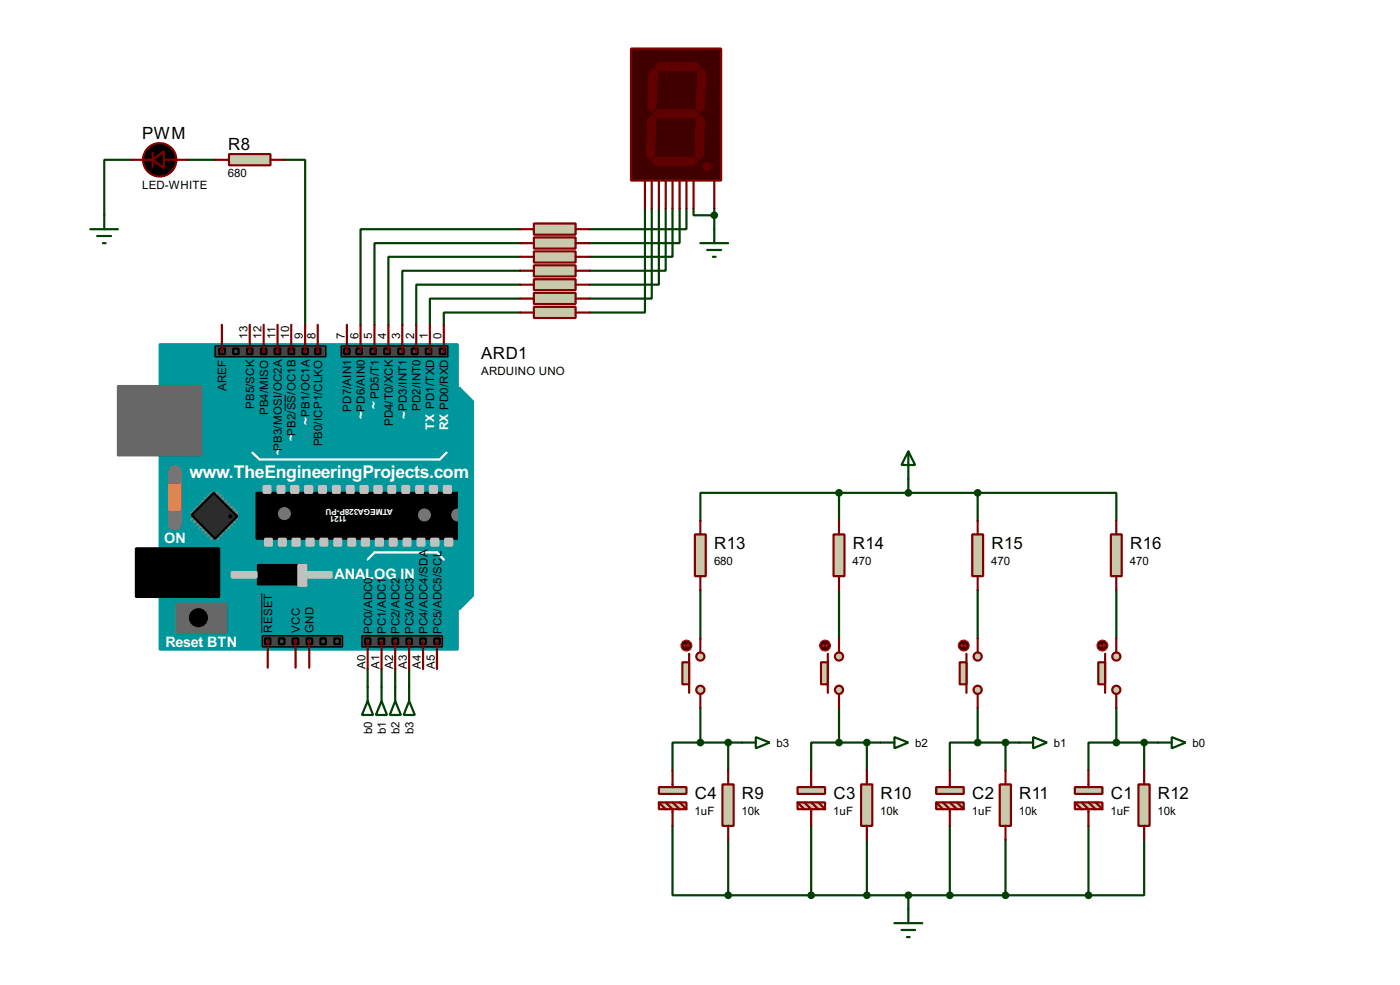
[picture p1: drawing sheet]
<svg xmlns="http://www.w3.org/2000/svg" width="256mm" height="180mm" viewBox="0 0 256 180" stroke-linecap="round" stroke-linejoin="round" font-family="sans-serif">
<g fill="none" stroke="#004000" stroke-width=".4">
<path d="M24.2 29.3h-5.1v10.1M34.3 29.3h5.1M52.1 29.3h3.8v30.2M118.2 38.2v19h-10.2M119.4 38.2v16.5h-11.4M120.7 38.2v13.9h-12.7M122 38.2v11.4h-14M123.2 38.2v8.8h-15.2M124.5 38.2v6.3h-16.5M125.8 38.2v3.8h-17.8M127.1 38.2v1.2h3.8M130.9 38.2v3.8"/>
<path d="M95.3 57.2h-14v2.3M95.3 54.7h-16.5v4.8M95.3 52.1h-19v7.4M95.3 49.6h-21.6v9.9M95.3 47h-24.1v12.5M95.3 44.5h-26.7v15M95.3 42h-29.2v17.5M153.7 90.2h-25.4v5.1M153.7 90.2h25.4M153.7 90.2v5.1M166.4 87.7v2.5M179.1 90.2h25.4v5.1"/>
<path d="M179.1 90.2v5.1M128.3 108v8.9M153.7 108v8.9M179.1 108v8.9M204.5 108v8.9M67.4 122.5v3.3M69.9 122.5v3.3M72.4 122.5v3.3M75 122.5v3.3M128.3 135.9h-5.1v5.1M128.3 129.6v6.3M128.3 135.9h7.6"/>
<path d="M133.4 135.9v5.1M153.7 135.9h-5.1v5.1M153.7 129.6v6.3M153.7 135.9h7.6M158.8 135.9v5.1M179.1 135.9h-5.1v5.1M179.1 129.6v6.3M179.1 135.9h7.6M184.2 135.9v5.1M204.5 135.9h-5.1v5.1M204.5 129.6v6.3M204.5 135.9h7.6"/>
<path d="M209.6 135.9v5.1M123.2 151.2v12.7h10.2M133.4 153.7v10.2M148.6 151.2v12.7M158.8 153.7v10.2M174 151.2v12.7M184.2 153.7v10.2M199.4 151.2v12.7M209.6 153.7v10.2h-10.2M133.4 163.9h66M166.4 163.9v2.5"/>
</g>
<path d="M115.6 8.9h16.5v24.2h-16.5z" fill="#400000" stroke="#800000" stroke-width=".4"/>
<g fill="#600000" stroke="#600000" stroke-width=".18">
<path d="M119.9 12.2l.8-.7h6.9l.7 .7-.7 .8h-6.9z" fill-rule="evenodd"/>
<path d="M128.6 12.5l.7 .8-.2 6.6-.8 .7-.7-.7 .2-6.6z" fill-rule="evenodd"/>
<path d="M119.7 20.9l.8-.8h6.8l.8 .8-.8 .7h-6.8z" fill-rule="evenodd"/>
<path d="M118.9 13.3l.8-.8 .8 .8-.3 6.6-.8 .7-.7-.7z" fill-rule="evenodd"/>
<path d="M127.6 21.9l.7-.8 .8 .8-.3 6.6-.7 .8-.8-.8z" fill-rule="evenodd"/>
<path d="M119.4 29.5l.8-.7h6.9l.7 .7-.7 .8h-6.9z" fill-rule="evenodd"/>
<path d="M118.7 21.9l.7-.8 .8 .8-.3 6.6-.7 .8-.8-.8z" fill-rule="evenodd"/>
<circle cx="129.5" cy="30.5" r=".75"/>
</g>
<path d="M118.2 33.1v5.1M119.4 33.1v5.1M120.7 33.1v5.1M122 33.1v5.1M123.2 33.1v5.1M124.5 33.1v5.1M125.8 33.1v5.1M127.1 33.1v5.1M130.9 33.1v5.1" fill="none" stroke="#800000" stroke-width=".4"/>
<g fill="#c8c8aa" stroke="#800000" stroke-width=".4">
<circle cx="128.3" cy="120.2" r=".75"/>
<circle cx="128.3" cy="126.3" r=".75"/>
</g>
<path d="M126.3 119.7v7.1" fill="none" stroke="#800000" stroke-width=".4"/>
<path d="M125 121.2h1.3v4.1h-1.3z" fill="#c8c8aa" stroke="#800000" stroke-width=".4"/>
<path d="M128.3 116.9v2.5M128.3 127.1v2.5" fill="none" stroke="#800000" stroke-width=".4"/>
<circle cx="125.7" cy="118.2" r="1" fill="#400000" stroke="#f00" stroke-width=".2"/>
<path d="M125.3 118.2h1M125.3 118.2l.2 .2M125.5 117.9l-.2 .3M126 117.9l.3 .3M126.3 118.2l-.3 .2" fill="none" stroke="#f00" stroke-width=".2"/>
<g fill="#c8c8aa" stroke="#800000" stroke-width=".4">
<circle cx="153.7" cy="120.2" r=".75"/>
<circle cx="153.7" cy="126.3" r=".75"/>
</g>
<path d="M151.7 119.7v7.1" fill="none" stroke="#800000" stroke-width=".4"/>
<path d="M150.4 121.2h1.3v4.1h-1.3z" fill="#c8c8aa" stroke="#800000" stroke-width=".4"/>
<path d="M153.7 116.9v2.5M153.7 127.1v2.5" fill="none" stroke="#800000" stroke-width=".4"/>
<circle cx="151.1" cy="118.2" r="1" fill="#400000" stroke="#f00" stroke-width=".2"/>
<path d="M150.7 118.2h1M150.7 118.2l.2 .2M150.9 117.9l-.2 .3M151.4 117.9l.3 .3M151.7 118.2l-.3 .2" fill="none" stroke="#f00" stroke-width=".2"/>
<g fill="#c8c8aa" stroke="#800000" stroke-width=".4">
<circle cx="179.1" cy="120.2" r=".75"/>
<circle cx="179.1" cy="126.3" r=".75"/>
</g>
<path d="M177.1 119.7v7.1" fill="none" stroke="#800000" stroke-width=".4"/>
<path d="M175.8 121.2h1.3v4.1h-1.3z" fill="#c8c8aa" stroke="#800000" stroke-width=".4"/>
<path d="M179.1 116.9v2.5M179.1 127.1v2.5" fill="none" stroke="#800000" stroke-width=".4"/>
<circle cx="176.5" cy="118.2" r="1" fill="#400000" stroke="#f00" stroke-width=".2"/>
<path d="M176.1 118.2h1M176.1 118.2l.2 .2M176.3 117.9l-.2 .3M176.8 117.9l.3 .3M177.1 118.2l-.3 .2" fill="none" stroke="#f00" stroke-width=".2"/>
<g fill="#c8c8aa" stroke="#800000" stroke-width=".4">
<circle cx="204.5" cy="120.2" r=".75"/>
<circle cx="204.5" cy="126.3" r=".75"/>
</g>
<path d="M202.5 119.7v7.1" fill="none" stroke="#800000" stroke-width=".4"/>
<path d="M201.2 121.2h1.3v4.1h-1.3z" fill="#c8c8aa" stroke="#800000" stroke-width=".4"/>
<path d="M204.5 116.9v2.5M204.5 127.1v2.5" fill="none" stroke="#800000" stroke-width=".4"/>
<circle cx="201.9" cy="118.2" r="1" fill="#400000" stroke="#f00" stroke-width=".2"/>
<path d="M201.5 118.2h1M201.5 118.2l.2 .2M201.7 117.9l-.2 .3M202.2 117.9l.3 .3M202.5 118.2l-.3 .2" fill="none" stroke="#f00" stroke-width=".2"/>
<g fill="#c8c8aa" stroke="#800000" stroke-width=".4">
<path d="M171.5 144.1h5.1v1.2h-5.1z"/>
<path d="M171.5 146.9h5.1v1.2h-5.1z"/>
</g>
<path d="M171.5 146.9l1.3 1.2M172.8 146.9l1.2 1.2v3.1M174 141v3.1M174 146.9l1.3 1.2M175.3 146.9l1.3 1.2" fill="none" stroke="#800000" stroke-width=".4"/>
<g fill="#c8c8aa" stroke="#800000" stroke-width=".4">
<path d="M146.1 144.1h5.1v1.2h-5.1z"/>
<path d="M146.1 146.9h5.1v1.2h-5.1z"/>
</g>
<path d="M146.1 146.9l1.3 1.2M147.4 146.9l1.2 1.2v3.1M148.6 141v3.1M148.6 146.9l1.3 1.2M149.9 146.9l1.3 1.2" fill="none" stroke="#800000" stroke-width=".4"/>
<g fill="#c8c8aa" stroke="#800000" stroke-width=".4">
<path d="M120.7 144.1h5.1v1.2h-5.1z"/>
<path d="M120.7 146.9h5.1v1.2h-5.1z"/>
</g>
<path d="M24.2 29.3h3.8M28 28v2.5M30 29.3h4.3M120.7 146.9l1.3 1.2M122 146.9l1.2 1.2v3.1M123.2 141v3.1M123.2 146.9l1.3 1.2M124.5 146.9l1.3 1.2" fill="none" stroke="#800000" stroke-width=".4"/>
<g fill="#000" stroke="#800000" stroke-width=".4">
<path d="M28 29.3l2-1.6v3.1z"/>
<circle cx="29.2" cy="29.3" r="3.1"/>
</g>
<path d="M97.8 56.2h7.7v2h-7.7z" fill="#c8c8aa" stroke="#800000" stroke-width=".4"/>
<path d="M95.3 57.2h2.5M105.5 57.2h2.5" fill="none" stroke="#800000" stroke-width=".4"/>
<path d="M97.8 53.6h7.7v2.1h-7.7z" fill="#c8c8aa" stroke="#800000" stroke-width=".4"/>
<path d="M95.3 54.7h2.5M105.5 54.7h2.5" fill="none" stroke="#800000" stroke-width=".4"/>
<path d="M97.8 51.1h7.7v2h-7.7z" fill="#c8c8aa" stroke="#800000" stroke-width=".4"/>
<path d="M95.3 52.1h2.5M105.5 52.1h2.5" fill="none" stroke="#800000" stroke-width=".4"/>
<path d="M97.8 48.6h7.7v2h-7.7z" fill="#c8c8aa" stroke="#800000" stroke-width=".4"/>
<path d="M95.3 49.6h2.5M105.5 49.6h2.5" fill="none" stroke="#800000" stroke-width=".4"/>
<path d="M97.8 46h7.7v2.1h-7.7z" fill="#c8c8aa" stroke="#800000" stroke-width=".4"/>
<path d="M95.3 47h2.5M105.5 47h2.5" fill="none" stroke="#800000" stroke-width=".4"/>
<path d="M97.8 43.5h7.7v2h-7.7z" fill="#c8c8aa" stroke="#800000" stroke-width=".4"/>
<path d="M95.3 44.5h2.5M105.5 44.5h2.5" fill="none" stroke="#800000" stroke-width=".4"/>
<path d="M97.8 40.9h7.7v2.1h-7.7z" fill="#c8c8aa" stroke="#800000" stroke-width=".4"/>
<path d="M95.3 42h2.5M105.5 42h2.5" fill="none" stroke="#800000" stroke-width=".4"/>
<path d="M42 28.2h7.6v2.1h-7.6z" fill="#c8c8aa" stroke="#800000" stroke-width=".4"/>
<path d="M39.4 29.3h2.6M49.6 29.3h2.5" fill="none" stroke="#800000" stroke-width=".4"/>
<path d="M132.4 143.6h2v7.6h-2z" fill="#c8c8aa" stroke="#800000" stroke-width=".4"/>
<path d="M133.4 141v2.6M133.4 151.2v2.5" fill="none" stroke="#800000" stroke-width=".4"/>
<path d="M157.8 143.6h2v7.6h-2z" fill="#c8c8aa" stroke="#800000" stroke-width=".4"/>
<path d="M158.8 141v2.6M158.8 151.2v2.5" fill="none" stroke="#800000" stroke-width=".4"/>
<path d="M183.2 143.6h2v7.6h-2z" fill="#c8c8aa" stroke="#800000" stroke-width=".4"/>
<path d="M184.2 141v2.6M184.2 151.2v2.5" fill="none" stroke="#800000" stroke-width=".4"/>
<path d="M208.6 143.6h2v7.6h-2z" fill="#c8c8aa" stroke="#800000" stroke-width=".4"/>
<path d="M209.6 141v2.6M209.6 151.2v2.5" fill="none" stroke="#800000" stroke-width=".4"/>
<path d="M127.3 97.8h2v7.7h-2z" fill="#c8c8aa" stroke="#800000" stroke-width=".4"/>
<path d="M128.3 95.3v2.5M128.3 105.5v2.5" fill="none" stroke="#800000" stroke-width=".4"/>
<path d="M152.7 97.8h2v7.7h-2z" fill="#c8c8aa" stroke="#800000" stroke-width=".4"/>
<path d="M153.7 95.3v2.5M153.7 105.5v2.5" fill="none" stroke="#800000" stroke-width=".4"/>
<path d="M178.1 97.8h2v7.7h-2z" fill="#c8c8aa" stroke="#800000" stroke-width=".4"/>
<path d="M179.1 95.3v2.5M179.1 105.5v2.5" fill="none" stroke="#800000" stroke-width=".4"/>
<path d="M203.5 97.8h2v7.7h-2z" fill="#c8c8aa" stroke="#800000" stroke-width=".4"/>
<path d="M204.5 95.3v2.5M204.5 105.5v2.5" fill="none" stroke="#800000" stroke-width=".4"/>
<path d="M29.3 63h54.6v55.9h-54.6z" fill="#00979c" stroke="#00979c" stroke-width=".4"/>
<g fill="#686767" stroke="#686767" stroke-width=".4">
<path d="M21.6 70.7h15.3v12.7h-15.3z"/>
<path d="M32.3 110.5h9.2v5.4h-9.2z"/>
</g>
<path d="M47 90.2h36.9v8.4h-36.9zM24.9 100.4h15.3v8.9h-15.3zM47.3 103.4h8.9v3.6h-8.9z" fill="#000" stroke="#000" stroke-width=".4"/>
<path d="M46.3 82.9l1.3 1.2h33l1.2-1.2M67.4 102.4l1.2-1.3h11.5l1.2 1.3" fill="none" stroke="#fff" stroke-width=".4"/>
<g fill="#c0c0c0" stroke="#c0c0c0" stroke-width=".4">
<path d="M48.3 89h1.3v1.2h-1.3z"/>
<path d="M50.9 89h1.2v1.2h-1.2z"/>
<path d="M53.4 89h1.3v1.2h-1.3z"/>
<path d="M55.9 89h1.3v1.2h-1.3z"/>
<path d="M58.5 89h1.2v1.2h-1.2z"/>
<path d="M61 89h1.3v1.2h-1.3z"/>
<path d="M63.6 89h1.2v1.2h-1.2z"/>
<path d="M66.1 89h1.3v1.2h-1.3z"/>
<path d="M68.6 89h1.3v1.2h-1.3z"/>
<path d="M71.2 89h1.2v1.2h-1.2z"/>
<path d="M73.7 89h1.3v1.2h-1.3z"/>
<path d="M76.3 89h1.2v1.2h-1.2z"/>
<path d="M78.8 89h1.3v1.2h-1.3z"/>
<path d="M81.3 89h1.3v1.2h-1.3z"/>
<path d="M48.6 98.6h1.2v1.3h-1.2z"/>
<path d="M51.1 98.6h1.3v1.3h-1.3z"/>
<path d="M53.6 98.6h1.3v1.3h-1.3z"/>
<path d="M56.2 98.6h1.3v1.3h-1.3z"/>
<path d="M58.7 98.6h1.3v1.3h-1.3z"/>
<path d="M61.3 98.6h1.2v1.3h-1.2z"/>
<path d="M63.8 98.6h1.3v1.3h-1.3z"/>
<path d="M66.3 98.6h1.3v1.3h-1.3z"/>
<path d="M68.9 98.6h1.3v1.3h-1.3z"/>
<path d="M71.4 98.6h1.3v1.3h-1.3z"/>
<path d="M74 98.6h1.2v1.3h-1.2z"/>
<path d="M76.5 98.6h1.3v1.3h-1.3z"/>
<path d="M79 98.6h1.3v1.3h-1.3z"/>
<path d="M81.6 98.6h1.3v1.3h-1.3z"/>
<path d="M54.7 103.4h1.5v3.8h-1.5z"/>
<path d="M42.5 104.7h4.5v1h-4.5z"/>
<path d="M56.2 104.7h4.6v1h-4.6z"/>
</g>
<circle cx="36.3" cy="113.1" r="1.55" fill="#000" stroke="#000" stroke-width=".4"/>
<path d="M32.1 86.4v9.4" fill="none" stroke="#757575" stroke-width="2.6"/>
<path d="M31 88.7h2.1v4.6h-2.1z" fill="#ff8000" stroke="#ff8000" stroke-width=".4"/>
<g fill="none" stroke="#808080" stroke-width=".45">
<path d="M35.1 93.8l.5 .5M35.6 94.5l-.5 .6M35.6 93.3l.5 .5M36.1 95.1l-.5 .5M36.1 92.8l.5 .5M36.6 95.6l-.5 .5M36.6 92.3l.5 .5M37.1 96.1l-.5 .5M37.1 91.7l.5 .6M37.6 96.6l-.5 .5M37.6 91.2l.6 .5M38.2 97.1l-.6 .5"/>
<path d="M38.2 90.7l.5 .5M38.7 97.6l-.5 .5M38.7 90.2l.5 .5M39.2 98.1l-.5 .5M39.4 98.1l.5 .5M39.9 90.2l-.5 .5M39.9 97.6l.5 .5M40.4 90.7l-.5 .5M40.4 97.1l.5 .5M40.9 91.2l-.5 .5M40.9 96.6l.6 .5M41.5 91.7l-.6 .6"/>
<path d="M41.5 96.1l.5 .5M42 92.3l-.5 .5M42 95.6l.5 .5M42.5 92.8l-.5 .5M42.5 95.1l.5 .5M43 93.3l-.5 .5M43 94.5l.5 .6M43.5 93.8l-.5 .5"/>
</g>
<path d="M35.1 94.3l4.1-4.1 4.3 4.3-4.1 4.1z" fill-rule="evenodd" fill="#2c2c2c" stroke="#000" stroke-width=".4"/>
<circle cx="42.2" cy="94.5" r=".3" fill="#000" stroke="#000" stroke-width=".18"/>
<path d="M39.4 63.3h20.3v2h-20.3z" fill="#464646" stroke="#000" stroke-width=".25"/>
<circle cx="77.7" cy="94.3" r="1.1" fill="#757575" stroke="#757575" stroke-width=".18"/>
<g fill="#464646" stroke="#000" stroke-width=".4">
<path d="M40.2 63.8h1v1h-1z"/>
<path d="M45.3 63.8h1v1h-1z"/>
<path d="M47.8 63.8h1v1h-1z"/>
<path d="M50.3 63.8h1.1v1h-1.1z"/>
<path d="M52.9 63.8h1v1h-1z"/>
<path d="M55.4 63.8h1v1h-1z"/>
<path d="M42.7 63.8h1v1h-1z"/>
<path d="M57.7 63.8h1v1h-1z"/>
</g>
<g fill="#757575" stroke="#757575" stroke-width=".18">
<circle cx="52.1" cy="94" r="1.1"/>
<circle cx="83.8" cy="94.3" r="1.1"/>
</g>
<path d="M84.1 70.9l2.6 2.6v35.5l-2.6 2.6z" fill-rule="evenodd" fill="#00979c" stroke="#00979c" stroke-width=".4"/>
<g fill="#464646" stroke="#000" stroke-width=".25">
<path d="M48.1 116.4h14.7v2h-14.7z"/>
<path d="M62.5 63.3h19.6v2h-19.6z"/>
<path d="M66.3 116.4h14.8v2h-14.8z"/>
</g>
<g fill="#464646" stroke="#000" stroke-width=".4">
<path d="M51.1 116.9h1v1h-1z"/>
<path d="M56.2 116.9h1v1h-1z"/>
<path d="M61.3 116.9h1v1h-1z"/>
<path d="M58.7 116.9h1v1h-1z"/>
<path d="M53.6 116.9h1.1v1h-1.1z"/>
<path d="M48.6 116.9h1v1h-1z"/>
<path d="M63 63.8h1.1v1h-1.1z"/>
<path d="M65.3 63.8h1v1h-1z"/>
<path d="M67.9 63.8h1v1h-1z"/>
<path d="M70.4 63.8h1v1h-1z"/>
<path d="M73 63.8h1v1h-1z"/>
<path d="M75.5 63.8h1v1h-1z"/>
<path d="M78 63.8h1v1h-1z"/>
<path d="M80.6 63.8h1v1h-1z"/>
<path d="M66.9 116.9h1v1h-1z"/>
<path d="M69.4 116.9h1v1h-1z"/>
<path d="M71.9 116.9h1.1v1h-1.1z"/>
<path d="M74.5 116.9h1v1h-1z"/>
<path d="M77 116.9h1v1h-1z"/>
<path d="M79.6 116.9h1v1h-1z"/>
</g>
<g fill="none" stroke="#800000" stroke-width=".4">
<path d="M40.7 59.5v5.1M45.8 59.5v5.1M48.3 59.5v5.1M50.9 59.5v5.1M53.4 59.5v5.1M55.9 59.5v5.1M58.2 59.5v5.1M63.6 59.5v5.1M66.1 59.5v5.1M68.6 59.5v5.1M71.2 59.5v5.1M73.7 59.5v5.1"/>
<path d="M76.3 59.5v5.1M78.8 59.5v5.1M81.3 59.5v5.1M49.1 117.1v5.1M54.2 117.1v5.1M56.7 117.1v5.1M67.4 117.4v5.1M69.9 117.4v5.1M72.4 117.4v5.1M75 117.4v5.1M77.5 117.4v5.1M80.1 117.4v5.1"/>
</g>
<path d="M52.3 72.3v2.9M48 108.6v7.3" fill="none" stroke="#000" stroke-width=".18"/>
<g fill="#c8c8aa" stroke="#800000" stroke-width=".4">
<path d="M196.9 144.1h5.1v1.2h-5.1z"/>
<path d="M196.9 146.9h5.1v1.2h-5.1z"/>
</g>
<path d="M196.9 146.9l1.3 1.2M198.2 146.9l1.2 1.2v3.1M199.4 141v3.1M199.4 146.9l1.3 1.2M200.7 146.9l1.3 1.2" fill="none" stroke="#800000" stroke-width=".4"/>
<g fill="none" stroke="#004000" stroke-width=".4">
<path d="M19.1 39.4v2.6M16.6 42h5M17.8 43.2h2.6M18.9 44.5h.5M128.3 44.5h5.1M129.6 45.8h2.5M130.6 47h.5M130.9 42v2.5M166.4 82.6l1.3 2.5h-2.5zM166.4 82.6v5.1M67.4 128.3l1 2.6h-2.1zM67.4 125.8v2.5"/>
<path d="M69.9 128.3l1 2.6h-2zM69.9 125.8v2.5M72.4 128.3l1.1 2.6h-2.1zM72.4 125.8v2.5M75 128.3l1 2.6h-2zM75 125.8v2.5M135.9 135.9h2.6M138.5 134.9l2.5 1-2.5 1.1zM161.3 135.9h2.6M163.9 134.9l2.5 1-2.5 1.1zM186.7 135.9h2.6M189.3 134.9l2.5 1-2.5 1.1z"/>
<path d="M212.1 135.9h2.6M214.7 134.9l2.5 1-2.5 1.1zM163.9 169h5.1M165.2 170.2h2.5M166.2 171.5h.5M166.4 166.4v2.6"/>
</g>
<g fill="#004000" stroke="#004000" stroke-width=".4">
<circle cx="166.4" cy="90.2" r=".5"/>
<circle cx="153.7" cy="90.2" r=".5"/>
<circle cx="179.1" cy="90.2" r=".5"/>
<circle cx="166.4" cy="163.9" r=".5"/>
<circle cx="199.4" cy="163.9" r=".5"/>
<circle cx="184.2" cy="163.9" r=".5"/>
<circle cx="174" cy="163.9" r=".5"/>
<circle cx="158.8" cy="163.9" r=".5"/>
<circle cx="148.6" cy="163.9" r=".5"/>
<circle cx="133.4" cy="163.9" r=".5"/>
<circle cx="128.3" cy="135.9" r=".5"/>
<circle cx="204.5" cy="135.9" r=".5"/>
<circle cx="179.1" cy="135.9" r=".5"/>
<circle cx="153.7" cy="135.9" r=".5"/>
<circle cx="133.4" cy="135.9" r=".5"/>
<circle cx="158.8" cy="135.9" r=".5"/>
<circle cx="184.2" cy="135.9" r=".5"/>
<circle cx="209.6" cy="135.9" r=".5"/>
<circle cx="130.8" cy="39.4" r=".5"/>
</g>
<text font-size="3.6" fill="#fff" x="34.7" y="87.5">www.TheEngineeringProjects.com</text>
<g font-size="3.5">
<text x="26.1" y="25.4">PWM</text>
<text x="41.8" y="27.4">R8</text>
<text x="88.2" y="65.7">ARD1</text>
<text x="130.9" y="100.5">R13</text>
<text x="156.3" y="100.5">R14</text>
<text x="181.7" y="100.5">R15</text>
<text x="207.1" y="100.5">R16</text>
<text x="127.3" y="146.3">C4</text>
<text x="135.9" y="146.3">R9</text>
<text x="152.7" y="146.3">C3</text>
<text x="161.3" y="146.3">R10</text>
<text x="178.1" y="146.3">C2</text>
<text x="186.7" y="146.3">R11</text>
<text x="203.5" y="146.3">C1</text>
<text x="212.1" y="146.3">R12</text>
</g>
<g font-size="3" fill="#fff">
<text x="30.1" y="99.4">ON</text>
<text x="61.3" y="106">ANALOG IN</text>
<text x="30.3" y="118.4">Reset BTN</text>
</g>
<g font-size="2.7" fill="#fff">
<text x="56.8" y="77.7" transform="rotate(-90 56.8 77.7)">~</text>
<text x="66.9" y="76.7" transform="rotate(-90 66.9 76.7)">~</text>
<text x="69.3" y="74.9" transform="rotate(-90 69.3 74.9)">~</text>
<text x="74.9" y="76.7" transform="rotate(-90 74.9 76.7)">~</text>
<text x="51.8" y="83.3" transform="rotate(-90 51.8 83.3)">~</text>
<text x="54.2" y="80.8" transform="rotate(-90 54.2 80.8)">~</text>
</g>
<g font-size="2.5" fill="#fff">
<text x="79.6" y="78.6" transform="rotate(-90 79.6 78.6)">TX PD1/TXD</text>
<text x="82.1" y="78.7" transform="rotate(-90 82.1 78.7)">RX PD0/RXD</text>
</g>
<g font-size="2.4">
<text x="26" y="34.5">LED-WHITE</text>
<text x="41.8" y="32.5">680</text>
<text x="45.4" y="62" transform="rotate(-90 45.4 62)">13</text>
<text x="47.9" y="62" transform="rotate(-90 47.9 62)">12</text>
<text x="50.5" y="62" transform="rotate(-90 50.5 62)">11</text>
<text x="53" y="62" transform="rotate(-90 53 62)">10</text>
<text x="55.5" y="62" transform="rotate(-90 55.5 62)">9</text>
<text x="57.8" y="62" transform="rotate(-90 57.8 62)">8</text>
<text x="63.2" y="62" transform="rotate(-90 63.2 62)">7</text>
<text x="65.7" y="62" transform="rotate(-90 65.7 62)">6</text>
<text x="68.2" y="62" transform="rotate(-90 68.2 62)">5</text>
<text x="70.8" y="62" transform="rotate(-90 70.8 62)">4</text>
<text x="73.3" y="62" transform="rotate(-90 73.3 62)">3</text>
<text x="75.9" y="62" transform="rotate(-90 75.9 62)">2</text>
<text x="78.4" y="62" transform="rotate(-90 78.4 62)">1</text>
<text x="80.9" y="62" transform="rotate(-90 80.9 62)">0</text>
<text x="41.5" y="71.6" transform="rotate(-90 41.5 71.6)">AREF</text>
<text x="88.1" y="68.7">ARDUINO UNO</text>
<text x="46.6" y="74.9" transform="rotate(-90 46.6 74.9)">PB5/SCK</text>
<text x="49.1" y="76" transform="rotate(-90 49.1 76)">PB4/MISO</text>
<text x="56.7" y="76.3" transform="rotate(-90 56.7 76.3)">PB1/OC1A</text>
<text x="64.4" y="75.3" transform="rotate(-90 64.4 75.3)">PD7/AIN1</text>
<text x="66.9" y="75.3" transform="rotate(-90 66.9 75.3)">PD6/AIN0</text>
<text x="69.4" y="73" transform="rotate(-90 69.4 73)">PD5/T1</text>
<text x="74.5" y="75.2" transform="rotate(-90 74.5 75.2)">PD3/INT1</text>
<text x="77.1" y="75.2" transform="rotate(-90 77.1 75.2)">PD2/INT0</text>
<text x="51.7" y="82.5" transform="rotate(-90 51.7 82.5)">PB3/MOSI/OC2A</text>
<text x="54.2" y="79.8" transform="rotate(-90 54.2 79.8)">PB2/SS/OC1B</text>
<text x="59" y="81.7" transform="rotate(-90 59 81.7)">PB0/ICP1/CLKO</text>
<text x="72" y="78" transform="rotate(-90 72 78)">PD4/T0/XCK</text>
<text x="130.8" y="103.5">680</text>
<text x="156.2" y="103.5">470</text>
<text x="181.6" y="103.5">470</text>
<text x="207" y="103.5">470</text>
<text x="49.8" y="115.8" transform="rotate(-90 49.8 115.8)">RESET</text>
<text x="54.9" y="115.8" transform="rotate(-90 54.9 115.8)">VCC</text>
<text x="57.4" y="115.8" transform="rotate(-90 57.4 115.8)">GND</text>
<text x="68.2" y="116.1" transform="rotate(-90 68.2 116.1)">PC0/ADC0</text>
<text x="70.7" y="116.1" transform="rotate(-90 70.7 116.1)">PC1/ADC1</text>
<text x="73.2" y="116.1" transform="rotate(-90 73.2 116.1)">PC2/ADC2</text>
<text x="75.8" y="116.1" transform="rotate(-90 75.8 116.1)">PC3/ADC3</text>
<text x="78.3" y="116.1" transform="rotate(-90 78.3 116.1)">PC4/ADC4/SDA</text>
<text x="80.9" y="116.1" transform="rotate(-90 80.9 116.1)">PC5/ADC5/SCL</text>
<text x="67" y="122.5" transform="rotate(-90 67 122.5)">A0</text>
<text x="69.5" y="122.5" transform="rotate(-90 69.5 122.5)">A1</text>
<text x="72" y="122.5" transform="rotate(-90 72 122.5)">A2</text>
<text x="74.6" y="122.5" transform="rotate(-90 74.6 122.5)">A3</text>
<text x="77.1" y="122.5" transform="rotate(-90 77.1 122.5)">A4</text>
<text x="79.7" y="122.5" transform="rotate(-90 79.7 122.5)">A5</text>
<text x="68.2" y="134.4" transform="rotate(-90 68.2 134.4)">b0</text>
<text x="70.7" y="134.4" transform="rotate(-90 70.7 134.4)">b1</text>
<text x="73.2" y="134.4" transform="rotate(-90 73.2 134.4)">b2</text>
<text x="75.8" y="134.4" transform="rotate(-90 75.8 134.4)">b3</text>
<text x="142.3" y="136.7">b3</text>
<text x="167.7" y="136.7">b2</text>
<text x="193.1" y="136.7">b1</text>
<text x="218.5" y="136.7">b0</text>
<text x="127.3" y="149.2">1uF</text>
<text x="135.9" y="149.2">10k</text>
<text x="152.7" y="149.2">1uF</text>
<text x="161.3" y="149.2">10k</text>
<text x="178.1" y="149.2">1uF</text>
<text x="186.7" y="149.2">10k</text>
<text x="203.5" y="149.2">1uF</text>
<text x="212.1" y="149.2">10k</text>
</g>
<g font-size="1.7" fill="#fff">
<text x="63.6" y="94.5" transform="rotate(-180 63.6 94.5)">1121</text>
<text x="72" y="93.2" transform="rotate(-180 72 93.2)">ATMEGA328P-PU</text>
</g>
</svg>
